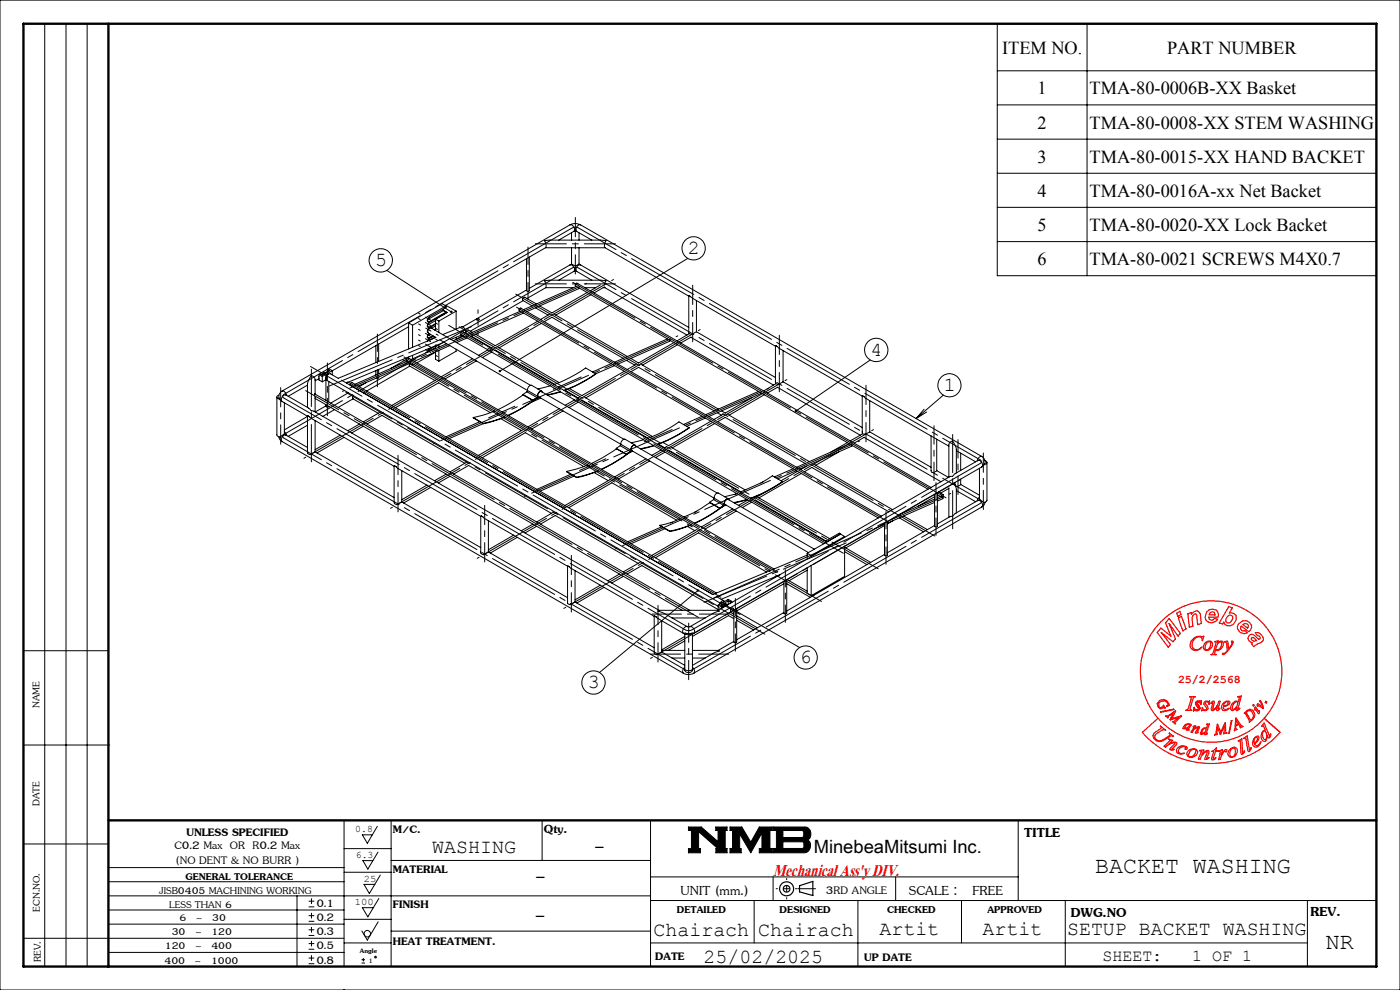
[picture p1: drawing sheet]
<svg xmlns="http://www.w3.org/2000/svg" width="297mm" height="210mm" viewBox="0 0 297 210" stroke-linecap="round" stroke-linejoin="round" font-family="sans-serif">
<g fill="none" stroke="#000" stroke-width=".21">
<path d="M0 0h297v210h-297zM9.5 5v200M14 5v200M18.5 5v200M211.6 5h80.4v53.5h-80.4zM211.6 15h80.4M230.6 5v53.5M211.6 22.3h80.4M211.6 29.5h80.4M211.6 36.8h80.4M82.1 57.4l13.6 8.8M112.3 54.5v7.2a.31 .31 0 0 1-.3 .2 .31 .31 0 0 1-.3-.2v-6.8"/>
<path d="M115.7 52.6h12.6M120.9 47.7a2.32 2.32 0 0 1 2.3 0M120.9 47.7a.93 .93 0 0 1 .8 1.4h.6M120.9 56.2a.94 .94 0 0 1 .8 1.4M120.9 47.7l-61.1 35.3M120.9 56.2l-8.6 5M121.2 56l-.3 .2M121.2 56a1.14 1.14 0 0 0 1.6 0M121.2 49.4v1.5M121.2 52.6v3.5M121.7 57.6h.1M121.7 57.6h.6"/>
<path d="M121.7 49.1l-3.2 1.8M121.7 57.6l-3.2 1.8M122.3 49.1l3.3 1.8M122.3 57.6l3.3 1.8M122.8 56l.4 .2M122.8 49.4v1.5M122.8 52.6v3.5M123.2 47.7a.93 .93 0 0 0-.9 1.4M123.2 56.2a.91 .91 0 0 0-.9 1.4M123.2 47.7l85.1 49.1M123.2 56.2l22.9 13.3M145.9 54.8l-39.9 23.9"/>
<path d="M211.6 44h80.4M211.6 51.3h80.4M67.7 79.4v1.2l.7 .4M67.7 79.4l.7 .5M68.4 79.9v1.1M68.4 79.4v.1M68.4 79.4l-.1 .1M68.9 79.2h.1M68.9 79.2l-.2 .1M69 79.1a.35 .35 0 0 0-.4-.1 .35 .35 0 0 0-.2 .4M69 79.1v.1M69 79.2l-.3 .1"/>
<path d="M69.5 79.4h.1M69.5 78.8l-.5 .3M69.5 78.4l.3-.2 .7 .4M69.5 78.4l.4 .2-1.5 .9-.5-.2-.2 .1M69.5 78.4v.5M69.6 79.4a.64 .64 0 0 0-.5 .8M70.5 78.6l-2.1 1.3M70.5 78.6v.9M79.7 73.3v3.6M79.7 78.6v.9M80.3 80a.29 .29 0 0 1-.1 .3 .29 .29 0 0 1-.4-.1M80.3 73v3.7"/>
<path d="M80.3 78.4v.9M86.2 76.2l-3.3 2M86.5 76.6l-11.2 4.9M86.7 69.3l-16.2 9.4M86.7 68.5l.8 .5M86.7 68.5v5.5M86.7 75.7v.2M86.9 77.1l.6 .4M86.9 77.1v.5l5.4 3.1M86.9 77.7l-9.1 5.3M87.2 77l-11.2 4.9M87.5 69v4.7"/>
<path d="M87.5 75.4v.7M87.5 77.2v.3M87.8 77.3l-.3 .2M90.6 68l.5 .3M90.6 69.2l.5 .2M90.6 71.5l.5 .2M90.7 70.5h.1M91 73.9l.1 .1M91 70.8a.56 .56 0 0 0-.1 .9h.2M91.1 74h-.3M91.2 69.5l.1 .1M91.3 70.9l-.6 .4"/>
<path d="M91.5 73.7l-.4 .3M91.9 71.3l-.8 .4M92 71.3l-1.1 .7-.2 .3M92.3 71.5l-1.2 .7M92.4 68.8l-1.5 .9-.2 .5 .1 .4M92.4 73.7l-1.7 1 .2-.4 1.5-.9v.6M92.4 67.7l.7 .4M92.4 74.7v1.5l.7 .4M92.4 67.7v2.4M92.4 71.5v.1M92.4 74.7l-4 2.3M92.4 68.6l-1.3 .8"/>
<path d="M92.4 69.8l-.3 .1M92.4 69.9l-.1 .1M92.4 68l-1.7 1M92.4 69.1l-.9 .5M93.1 68.1v2.4M93.1 73.1v.6M93.1 74.4v2.2M93.3 72.1l18.6 10.7M94.1 65.8l.8 .5-2.5 1.4M94.1 65.9l-3.4 1.9M94.1 65.6v.3M94.1 66.7v.1"/>
<path d="M94.1 65.9l.5 .3M94.2 72.6l-20.7 8.6M94.6 64.8l2.2 1.2M94.6 64.9v.4l-3.5 2a.6 .6 0 0 0-.2 1h.2M94.6 66.2v.2l-3.5 2a.57 .57 0 0 0-.4 .5 .57 .57 0 0 0 .2 .6l.2-.1M94.6 64.9l-.8-.5-7.1 4.1M94.6 64.9l-7.1 4.1M94.6 66.2l-3.5 2.1M94.8 72.9l-7.6 3.4M95.4 73.3l-7.5 3.4M96.8 66l-3.7 2.1M96.8 74.1v.4l-3.7 2.1"/>
<path d="M96.8 66v3.8M96.8 71.5v.5M97.8 70.9l77 44.4M98 70.3l77.2 44.6M98.2 71.1l-1.4 .9M98.3 70.5v-.1a.35 .35 0 0 0-.5 .1 .35 .35 0 0 0 .1 .5l-2.2 1M98.4 71.3l-2.2 1M98.6 70.7a.92 .92 0 0 0-.7-1.4l-4 1.7M99 70.7l-.2 .1M99.1 71.7l-2.2 1M100 71.3l4.3 2.5M100.2 70.5l-.9-.5a.48 .48 0 0 0-.4 .7l.4 .2"/>
<path d="M100.3 76.1l-6.7 3.8M101.1 76.5l-6.7 3.9M101.1 67.7h.1a.25 .25 0 0 1 .3-.1 .25 .25 0 0 1 .1 .3h-.2zM103.5 74.2l-2 1.2M104.3 74.7l-2 1.1M104.7 73.5l-.6 .4M105 74.3h.1l12.6 7.2M105.5 73.5l13.1 7.7M110.3 66l-11.2 5M111 63.8l-11.2 6.5M111.1 66.4l-11.3 5M111.7 61.5l-13.6 7.8"/>
<path d="M113.6 65.3l2.7 1.5M113.8 64.5l-2.5-1.5a.46 .46 0 0 0-.4 .7l2 1.2M114.1 68.1l-9 5.2-4.2-2.4M114.8 68.6l-8.9 5.2M115.5 68.2l1.6-.9 15.1 8.7M115.7 61h5.9M116.7 66.6l-2 1.2M117.5 66.6l15.6 9M122.3 60.7l-11.2 5M122.9 61.1l-11.1 5M123.3 80l-4.9 2.1M124.1 61h2.3"/>
<path d="M124.6 62l-7.5 4.4-2.6-1.5M125.4 62.5l-7.5 4.3M126.4 79.3l-3.4 2-3.3 1.5M126.4 79.3l-3.4 2.1-3.3 1.5M126.4 79.3l-2.2-1.2-3.3 2-3.4 1.5M127.4 60.4l-2.2 1.3M128 61h.3M128.2 60.9l-2.2 1.3M128.2 60.5l.4-.9-1-.2-11.7 .1-.4 .1 .4 .9-.1 .5-4 2.3M128.2 60.9l17.5 10.2M129.6 77.1l-3.9 1.8M130.4 77.6l-4 1.7"/>
<path d="M132.4 78.8l-9 5.1-2.6-1.5M132.9 76.4l1.8 1.1M133.2 79.2l-9 5.2M133.9 78.8l1.6-.9 16 9.3M135.1 77.2l-2 1.2M135.9 77.2l16.5 9.6M141.6 71.9l-11.2 4.9M142.2 72.2l-.1 .2-11 4.8M143 72.7l-7.5 4.3-1.7-1M143.8 73.1l-7.5 4.4M146.1 62.8l-17.8-10.3-.1-.5 .4-.9-1.1-.2h-10.9l-1.1 .2 .4 .9-.1 .5-21.4 12.3M146.1 62.8v7.6a.63 .63 0 0 0 .5 .6 .63 .63 0 0 0 .7-.4l.4-.2"/>
<path d="M146.2 70.8l-2.6 1.5M146.2 62.8h-.1M146.2 62.8l.3 .1M146.5 62.9l18 10.5M146.5 71.5l17.6 10.2M146.6 71.5l-2.2 1.3M147.7 70.4l16.8 9.7M147.7 63.7v6.7M164.5 73.4v7.6a.64 .64 0 0 0 .5 .6 .64 .64 0 0 0 .7-.4l.4-.2M164.6 73.4h-.1M164.6 73.4l.3 .1M164.9 73.5l.4 .4 17.6 10.1"/>
<path d="M166.1 74.4v6.6M184.6 76.4l-15.8 10.8M58.7 84.2v8a.67 .67 0 0 0 .6 .5 .67 .67 0 0 0 .7-.4l.3-.3v-6.5M59.2 92.6l.1 .6 .5 .5M59.2 83.8a.46 .46 0 0 0-.5 .6 .46 .46 0 0 0 .6 .3M59.3 84.7l.5 .5M59.8 83a1.22 1.22 0 0 0-.5 1.7M59.8 83a.95 .95 0 0 1 1 .9M59.8 85.2l5.4 3.1M59.8 93.7l85.2 49.1M60.3 91.6l.3 .3 .2 .5M60.6 83.8h.1"/>
<path d="M60.6 92.3h.1M60.6 83.8l5 2.9a1.08 1.08 0 0 0 1 .5l73.2 42.3M60.6 83.8a.92 .92 0 0 0-.8 1.4M60.6 92.3a.92 .92 0 0 0-.8 1.4M60.6 92.3l4.6 2.6M65.2 88.3l.1 7.9a1.1 1.1 0 0 0 1.5-.4h.1M65.2 81.7l-4.1 2.4M65.2 88.3l-4.9 2.9M65.2 90.2l-4.1 2.4M65.3 88.2l-.1 .1M65.3 88.2l.3 .2M65.6 88.4l18 10.5"/>
<path d="M66.9 87.4l-.1-3.9 79.5 46M66.9 83.6l-.1-3.1a1.05 1.05 0 0 0-.8-.9l-.5 .9-.3 .9v5M66.9 84.5l77.8 45M66.9 95.8l16.7 9.7M66.9 89.2v6.6M66.9 89.2v.1M67.7 80.3l-.8 .5M69.1 80.1h.1M69.1 85.8l.2 .5a.27 .27 0 0 0 .3 .1 .27 .27 0 0 0 .1-.2M69.1 86.1l-2.2 1.3M69.1 80.6v4.3M69.2 80.5l-.8 .5"/>
<path d="M69.7 80.9v4.4M71 86.9l-2.5 1.4M72.2 92.3l-5.3 3.1M72.4 80.6l78.8 45.5 20-8.4M73 92.8l-5.8 3.3M73.9 83.3l-3.7 2.2M74.3 81.7a.4 .4 0 0 1 .4-.5l77.3 44.6M74.5 81.8h.1M74.9 84.6l-3.1 1.8M75 84l-.2 .3 .1 .3 5.3 3.1M75.2 82.2h.1M75.5 82.4h.1"/>
<path d="M76.3 89.9l-2.5 1.5M77.1 90.4l-2.5 1.5M77.1 83.3h.1M77.7 81.1l-1.5 .9M77.9 89.9l3.1-1.8 17.6 10.2M80.6 87.4l-3.5 2.1M82.4 86.4h.1M83.2 86.8h.1M83.6 98.9v7.6a.64 .64 0 0 0 .5 .5 .64 .64 0 0 0 .7-.3l.4-.2M83.7 98.8l-.1 .1M83.7 98.8l.3 .2M83.9 86.5l9.2-5.3 11 6.4"/>
<path d="M84 99l.4 .4 17.6 10.1M85.2 99.8v6.7M92.6 80.5l-9.5 5.5M93.8 93h.1M94.5 93.4h.1M99 98l-3.5 2.1M100.4 88.6l2.1 1.2M100.4 88.6l2.1 1.3M100.8 97h.1M101.6 97.5h.1M101.8 89.5l-7.2 3.2M102.3 97.1l9.1-5.3 12.5 7.2"/>
<path d="M102.5 89.9l-7.3 3.2M102.5 89.8v.1M104.9 87.2l-2.3 .8-2.2 .6M105.8 87.7l-2.2 .9M106.3 88.8l4.3 2.5M107 88.4l-2.3 .9-2.2 .5M107.1 88.5l-2.5 .9-2.1 .5M109.2 86.2l-2.7 1.2M110.9 83.8l-2.9 1.8-2.4 1.3M110.9 83.7l2.2 1.2M110.9 83.7v.1M110.9 83.8l2.2 1.2"/>
<path d="M111 91.1l-9.5 5.5M111.8 83.1l-.9 .6M111.8 83.1l2.1 1.2M111.9 82.8a.93 .93 0 0 1 .9-1.1l2.1 1.3M111.9 82.8l-.1 .3M111.9 82.8l2.2 1.3M112.5 81.7l-21-12.1a.71 .71 0 0 0-.6 1.1l1.6 .9-20.7 8.6-1.7-.9a.9 .9 0 0 0-.8 1.4l83.1 47.9M113.1 84.9v.1M113.5 84.7l-3.3 2.2-2.5 1.2M113.5 84.8l-3.3 2.2-2.4 1.2M113.5 84.7v.1M113.9 84.3l-.8 .6"/>
<path d="M113.9 84.3v.1M113.9 84.4l-.8 .6M114.1 84.1l-.2 .2M114.1 84l-.2 .4M114.1 84v.1M114.1 84.2l.1 .1M114.1 84.1l17.6 10.2M114.2 84.3l-.7 .4M114.2 84.4l-.7 .4M114.2 84.3v.1M114.3 84.2l-.1 .1M114.4 84.3l-.2 .1"/>
<path d="M114.7 84.4l-2 1M114.8 83l17.5 10.2M114.9 83.1a.74 .74 0 0 0-.8 .9M115 83.2v-.1a.74 .74 0 0 0-.8 .1 .74 .74 0 0 0-.1 .9M116.7 81.8l-2.6 .7M117.7 82.4l-.3 .2M118.6 86.7l-6.6 3.8M118.9 83.1l-2.9 .6M118.9 83.1l-2.7 .7M119.5 87.2l-6.7 3.8M119.9 82.8l2.8 1.6M121.9 84.8l-2 1.2"/>
<path d="M122.7 85.3l-2 1.2M123 84.2l-.5 .3M123.3 84.9h.1l14.1 8M123.9 84.2l14.5 8.4M124.7 98.6l-2.4 .9-2.1 .5M125.1 98.8l-2.2 1M126.8 99.9l-2.3 .8-2.2 .5M126.9 99.9l-2.4 .9-2.2 .5M128.5 97.3l-2.7 1.2M130.7 95.1l2.2 1.2M130.7 95.1l.1 .1M130.8 95.2l-3 1.9-2.4 1.2"/>
<path d="M130.8 95.2l2.1 1.2M131.6 94.5l-.9 .6M131.6 94.5l2.1 1.3M131.7 94.3a.93 .93 0 0 1 .9-1.1l2.1 1.2M131.7 94.3l-.1 .2M131.7 94.3l2.1 1.2M132.9 96.3v.1M133.3 96.1l-3.3 2.2-2.4 1.2M133.3 96.2l-3.3 2.2-2.4 1.2M133.3 96.1v.1M133.7 95.8l-.8 .5M133.7 95.8h.1"/>
<path d="M133.7 95.8l-.8 .6M133.8 95.5l-.1 .3M133.9 95.6l.1 .1M133.9 95.4l-.2 .4M133.9 95.5l17.6 10.2M133.9 95.4l-.1 .1M134 95.8l-.7 .4M134 95.7l-.7 .4M134 95.7v.1M134.1 95.7h-.1M134.2 95.7l-.2 .1M134.6 94.5l17.6 10.1"/>
<path d="M134.7 94.5a.71 .71 0 0 0-.8 .9M134.9 94.6l-.1-.1a.74 .74 0 0 0-.8 .2 .74 .74 0 0 0-.2 .8M136.5 93.3l-2.6 .6M137 93.6l-.3 .1M137 97.3l-6.6 3.9M137.8 97.8l-6.6 3.8M138.6 94.5l-2.8 .7M138.7 94.6l-2.7 .6M139.7 94.2l1.3 .8M140.3 95.5l-2 1.1M141.1 95.9l-2 1.1M141.4 94.8l-.5 .3"/>
<path d="M141.7 95.6l.2-.1 15.3 8.8M142.2 94.8l15.9 9.1M142.6 91.1l-4.9 2.2M146.2 90.7l-3.4 2-3.3 1.5M146.2 90.7l-2.2 1.5-2.3 1.2-2.2 .9M146.2 90.7l-2.2-1.2-3.3 2-3.4 1.5M148.9 88.3l-3.9 1.8M149.6 88.7l-3.9 1.7M150.8 89.4l-8.9 5.1-1.2-.6M151.6 89.8l-9 5.2M152.2 87.6l.9 .5M152.3 89.5l1.5-1 17 9.8"/>
<path d="M153.5 87.8l-2.1 1.2M154.3 87.8l17.4 10.1M159.6 84.3l-5.8 3.3-.7-.4M160.9 83l-11.2 5M161.5 83.4l-11.1 5M162.1 83.7l-7.4 4.4M164.6 81.4l-2.6 1.5M164.9 82.2l17.6 10.1M165 82.1l-2.2 1.3M166.1 81l16.8 9.7M168.2 99.4l-3.9 1.8M168.9 99.8l-3.9 1.8"/>
<path d="M169.2 100l-3.5 2M171.1 98.9l-1.3 .7M172.6 98.5l16.8 9.6M177.9 95.9l-4.9 2.8M179.7 93.9l-3.4 2M180.2 94.1l-11.2 5M180.8 94.5l-11.1 5M182.9 84v7.9l.2 .1a.71 .71 0 0 0 1-.1l.4-.3M183 92l-2.6 1.5M183 84h-.1M183 84l.3 .1M183.3 84.1l.4 .4 17.6 10.1"/>
<path d="M183.3 92.8l16.3 9.4M183.4 92.7l-2.2 1.3M184.5 91.6l13 7.5M184.5 85v6.6M196 86.8l-1.7 2M196.6 87.4l-2.3 1.4M197.5 92.5l.1 7.5a.73 .73 0 0 0 1.1-.1v-.1M198.7 99.8l2.5 1.5M198.7 93.2v6.6M200.1 83.8l-5.8 5M202.9 95.6l4.1 2.4M203.8 96.1v3.7"/>
<path d="M207.5 97.7h.1M207.5 97.7l-4.9 2.8-.5 .6h-.6l-49.1 28.4v-1.1M207.5 97.7a.9 .9 0 0 1 .8 1.4M208.3 96.8a1.21 1.21 0 0 1 .5 1.8M208.3 96.8a.95 .95 0 0 0-1 .9M208.3 99.1l-61.1 35.2M208.8 98.6l-.5 .5M209 97.7a.44 .44 0 0 1 .4 .5 .44 .44 0 0 1-.6 .4M209.4 98.1v8a.67 .67 0 0 1-.6 .5 .67 .67 0 0 1-.7-.4l-.3-.3v-6.6M85.2 106.5l16.8 9.7M90.6 102.9l-5.4 3.1M91.4 103.4l-5.8 3.3"/>
<path d="M94.7 100.6l-2.5 1.4M95.5 101l-2.5 1.4M96.2 100.6l3.2-1.9 17.6 10.2M102 109.5l.1 7.9a1.1 1.1 0 0 0 1.5-.3M102.1 109.5h-.1M102.1 109.5l.3 .1M102.4 109.6l.4 .4 17.6 10.1M103.6 117.1l16.8 9.7M103.6 110.4v6.7M109 113.5l-5.4 3.1M109.7 114l-5.7 3.3M113 111.2l-2.4 1.4"/>
<path d="M113.1 104.1h.1M113.8 104.5h.1M113.8 111.6l-2.4 1.5M114.7 111.2l3.1-1.8 17.6 10.1M117.4 108.6l-3.6 2.1M119.2 107.6h.1M120 108.1h.1M120.2 100l2.1 1.2M120.2 100l2.1 1.3M120.7 107.7l9.1-5.3 13.7 7.9M121.1 100.6l-7.2 3.2M121.8 101l-7.3 3.2"/>
<path d="M122.3 101.2v.1M126 100.3l3 1.6M129.4 101.7l-9.6 5.5M132.4 115.2v.1M133.1 115.7h.1M135.8 119.3l-3.6 2M137.6 118.2h.1M138.4 118.7h.1M139 118.3l9.2-5.3 14.4 8.3M140 111.4l2.1 1.3M140.4 111.8l-7.2 3.1M141.1 112.1l-7.3 3.2"/>
<path d="M142.1 112.7h.1M142.6 110.8l-2.6 .6M144.4 110l-2.2 .9M145.9 111.7l1.5 .9M146.6 111.3l-2.3 .8-2.2 .6M146.7 111.3l-2.4 .9-2.2 .5M147.8 108.5l-2.7 1.2M147.8 112.3l-9.6 5.6M150.6 106.6l-3.3 2.1M150.6 106.5l2.1 1.3M150.6 106.5v.1M150.6 106.6l2.1 1.2"/>
<path d="M151.4 106l-.8 .5M151.4 106l2.1 1.2M151.5 105.7a.93 .93 0 0 1 .9-1.1l2.1 1.2M151.5 105.7l-.1 .3M151.5 105.7l2.1 1.2M152.7 107.8h.1M153.1 107.6l-2.2 1.5-3.5 1.9M153.1 107.6h.1M153.5 107.2l-.8 .6M153.5 107.2v.1M153.5 107.3l-.8 .5M153.6 106.9l-.1 .3"/>
<path d="M153.7 107.1h.1M153.7 106.8l-.2 .5M153.7 107l17.8 10.2M153.7 106.8l-.1 .1M153.8 107.2l-.7 .4M153.8 107.1l-.7 .5M153.8 107.1v.1M154 107.1h-.2M154 107.1l-.2 .1M154.4 105.9l18.4 10.6M154.5 106a.71 .71 0 0 0-.8 .8M154.7 106l-.1-.1a.75 .75 0 0 0-.8 .2 .75 .75 0 0 0-.2 .8"/>
<path d="M155.4 107.9l-6.6 3.9M156 104.9l.3-.2-2.6 .7M156.2 108.4l-6.7 3.8M158.4 105.9l-2.8 .7M158.5 106l-2.7 .7M158.6 106.1l-1.9 1.1M159.5 106.5l-2 1.2M160.1 106.1h.1l15 8.7M160.6 105.4l15.4 8.9M161.9 102.2l-4.8 2.2M166 102.2l-3.3 2-3.5 1.4M166 102.2l-2.2 1.4-4.5 2.1"/>
<path d="M166 102.2l-2.1-1.3-2.5 1.5M170 100.4l-9 5.2M170.6 100.1l1.6-.9 16.4 9.4M171.2 117.4l.9 .5M171.2 117.4v1.2M172.1 117.9v.2M172.1 119.9v6.5M175.2 114.7v.4M175.2 114.7l.3 .2M175.5 114.9h.1M178.3 113.3l.9 .5M178.3 113.3l-7.1 4.1"/>
<path d="M178.3 113.2l-.3-.1-2.8 1.6M178.3 113.2l-2.8 1.7M178.3 113.2v.1M179.2 117l4.7 2.8M179.2 116.1l5.5 3.2M179.2 115.8v6.5l-7.1 4.1M179.2 113.8l-7.1 4.1M179.2 113.8v.2M187 109.5l-76.5-44.1a.34 .34 0 0 0-.3 .1 .34 .34 0 0 0 0 .4l76.1 44M187.6 111.2l-2 .9M187.6 117.6l-20.7 12M187.6 111.5l-8.2 4.7"/>
<path d="M188.2 110.6l-.1 7.3-.5-.1v-6.8M189.4 110.4l-1.2 .8M190.8 109.8l5.1 3M191.7 109.5l5 2.9M197.5 103.4l-75.1-43.3a.38 .38 0 0 0-.3 .5l74.8 43.2M198.3 106.6l-10.1 4.4M198.3 105.9l-7.5 3.2M198.3 111.5l-10.1 5.8M198.3 105.4l-3.7 2M198.9 104.5v7.1l-.3 .2-.3-.2v-6.8M198.9 104.9l.8 .5M198.9 105h.1"/>
<path d="M199.1 104.3l1 .6M199.5 105.3l-.6 .3M199.8 104.9h.2a.3 .3 0 0 1 .1 .4 .3 .3 0 0 1-.4 .1zM200 105.4v.4l-1.1 .5M201.3 103.5v6.2M201.3 103.6l-1.7 1M202.4 102.5l.5 1.2v5.1M202.9 100.3v-5.1l-.4-1a.57 .57 0 0 0-.5-.6 .57 .57 0 0 0-.6 .5l-.1 7.1M202.9 104.1l4.1 2.3M203.8 101.6l-.1 1.3a.62 .62 0 0 1-.6 .3 .62 .62 0 0 1-.5-.4v-.5M203.8 102.8l4 2.2M207.5 106.1h.1"/>
<path d="M207.5 106.1l-5 2.9a1.08 1.08 0 0 1-1 .6l-2.6 1.6M207.5 106.1a.95 .95 0 0 1 .8 1.5M207.8 105.4l-.5 .8M208.3 107.6l-61.1 35.2M209 106.5l-.3 .7-.4 .4M5 138h18M120.4 120.1v7.8l.1 .2a1.52 1.52 0 0 0 1.5-.4M120.5 120.1h-.1M120.5 120.1l.3 .1M120.8 120.2l.2 .3 17.8 10.2M122 127.7l16.8 9.7M122 121.1v6.6"/>
<path d="M127.4 124.1l-5.4 3.1M128.1 124.6l-5.7 3.3M131.4 121.8l-2.5 1.4M132.2 122.3l-2.4 1.4M133 121.8l3.2-1.8 16.2 9.3M138.8 130.7v7.7l.1 .3a1.18 1.18 0 0 0 1.4-.3M138.9 130.7h-.1M138.9 130.7l.3 .1M139.2 130.8l5.8 3.5M140.3 138.4l5 2.7M140.4 131.6l-.1 6.8M140.4 138h4.9"/>
<path d="M142.6 131.1h7M142.6 139.6h2.7M145 134.3l.3 .2M145.3 135l-4.9 2.9M145.3 136l-3.6 2M145.3 134.3v7.8a.85 .85 0 0 0 .8 .6 .85 .85 0 0 0 .8-.6M145.3 134.3h1.6M145.3 134.3a1.01 1.01 0 0 0 1.6 0M145.8 132.9h.6M145.8 132.9l-4.9-2.8-1.3-.5 .2-.1 12.7 .1-1.2 .5-4.9 2.8M145.8 132.9a.95 .95 0 0 0-.8 1.4M146.4 132.9a.92 .92 0 0 1 .8 1.4"/>
<path d="M146.9 134.3v.2l.3-.2M146.9 138h5.5l.2 .1-1.3 .5-4.4 2.5M146.9 134.4v7.7M146.9 139.6h2.7M148.1 125.3l-20.9 17.4M151.9 126.5l1.7 1M152.4 128.4l.7 .4M153.1 128.8v.3M153.4 127.8l-.4 .2M153.4 128.6l-.3 .2M153.4 128.6v.3M153.5 128.8l-.1 .1"/>
<path d="M153.7 127.6a.68 .68 0 0 0-.8 0 .68 .68 0 0 0-.3 .6M153.7 128.7a.33 .33 0 0 1 .2-.4 .33 .33 0 0 1 .4 .1l-.3-.1-.3 .4M153.8 128h.1M153.8 128l.4 .3M153.8 128.3l15.9 9.1M153.8 128.6h.1M153.9 128.5l.1 .1M154.1 128.2l-.1-.2-.3 .1-.3 .5M154.1 128.5l-.3 .1M154.2 128.4l-.3 .1-.1 .1M154.5 127.5l.4 .2M154.5 127.5l-1.6 .9 .5 .2"/>
<path d="M154.5 127.5v.8M154.9 127.7v.3M155 129.9l.7 .4M155.1 129a.31 .31 0 0 1 .5 .1 .31 .31 0 0 1-.2 .4l-.3 .2a.44 .44 0 0 1 0-.7zM155.2 127.6l-.7-.5-2.1 1.3M155.2 127.6l-.3 .1M155.2 127.6v.2M155.7 136.1l-3.3 1.9M155.7 131.2l-1.1-.6-7.7 4.4M155.7 129.9l-.3 .2M156.3 129.1l-.1 7.2-.5-.1v-6.8M156.3 131.6l3.6 2"/>
<path d="M156.3 130.6l4.4 2.6M164 120.8l.2-.1-77.6-44.8a.34 .34 0 0 0-.3 .2 .34 .34 0 0 0 0 .3l77.2 44.6M164.4 122.4h.1M165.3 122h.1M165.5 121.9l-12.5 5.2M166.3 129.9l-10 5.8M166.3 123.8l-10 5.8M166.9 122.9v7.2l-.2 .1-.4-.1v-6.8M166.9 123.8l5 2.9M167 122.9l4.2 2.5M171.2 121l-3.8 2.2M171.2 120.4v5.5l.9 .5"/>
<path d="M172.5 126.1l.2 .2M5 158h18.3M145 142.8a2.32 2.32 0 0 0 2.2 0M145.3 141.5a.94 .94 0 0 0-.3 1.3M146.9 141.5a.97 .97 0 0 1 .3 1.3M5 179h18M73 174v31M80 175.3l-2.1 3.6-1-1.8h2.1M83 174v31M115 174v8.5M138 174v31M146 175.4h2.8l3.5 3.1v-2.3h-.5v-.8h2.4v.8h-.4v3.8h.4v.9h-2.3v-.9h.4l-4.1-3.6v3.6h.4v.9h-2.6v-.9h.7v-3.8h-.7z"/>
<path d="M154.9 175.4h2.5l1.9 3.2 1.8-3.2h2.7v.8h-.5v3.8h.5v.9h-2.7v-.9h.5v-3.3l-2.3 4.2-2.4-4v3.1h.3v.9h-2.3v-.9h.5v-3.8h-.5zM164.1 175.4h6.6a1.47 1.47 0 0 1 1.3 1.2 1.47 1.47 0 0 1-.7 1.6 1.48 1.48 0 0 1 .6 1.6 1.48 1.48 0 0 1-1.4 1.1h-6.4v-.9h.6v-3.8h-.6zM166.1 176.2h4.1l.3 .3v.8l-.3 .4h-4.1zM166.1 178.6h4.2l.2 .2 .1 .8-.3 .4h-4.2zM216 174v17M5 199h68M22.9 184h50.1M23 190h115M23 196h50M23 193h50M23 187h50M63 190v15"/>
<path d="M65.5 192.4h1.2M65.5 191.2h1.2M65.5 195.4h1.2M65.5 194.2h1.2M65.5 198.4h1.2M65.5 197.2h1.2M66.1 190.6v1.2M66.1 193.6v1.2M66.1 196.6v1.2M66.1 199.6v1.2M73 195h10M73 185h10"/>
<path d="M73 180h10M80.2 180.8l-2.2 3.6-1-1.8h2.1M80.2 195.5l-2.3 3.9-1.1-1.9M80.4 190.6l-2.4 3.9-1.1-2h2.3M80.7 185.6l-2.3 3.9-1.2-1.9h2.3M83 197.5h55M83 182.5h55M138 186h78M138 191h154M160 191v9M164 186v5M182 191v14"/>
<path d="M190 186v5M204 191v9M226 191v14M277.4 191v14M23 202h50M65.5 201.4h1.2M65.5 200.2h1.2M65.5 204.4h1.2M65.5 203.2h1.2M66.1 202.6v1.2M73 200h10M76.7 204.3h.7"/>
<path d="M76.7 203.6h.7M77.1 203.2v.7M138 200h139.4"/>
<circle cx="80.8" cy="55.2" r="2.48"/>
<circle cx="147.2" cy="52.7" r="2.46"/>
<circle cx="185.9" cy="74.2" r="2.49"/>
<circle cx="201.4" cy="81.7" r="2.45"/>
<circle cx="170.9" cy="139.5" r="2.47"/>
<circle cx="125.9" cy="144.8" r="2.47"/>
<circle cx="77.9" cy="198.1" r=".68"/>
<circle cx="79.7" cy="203" r=".17"/>
</g>
<g fill="none" stroke="#000" stroke-width=".25">
<path d="M169.6 187.9l2.8-.9v3l-2.8-.8z"/>
<circle cx="166.9" cy="188.5" r="1.49"/>
<circle cx="166.9" cy="188.5" r=".7"/>
</g>
<g fill="none" stroke="#f00" stroke-width=".25">
<path d="M248 131.2l2.4 3.2-.5 .5-1.9-2.7 1.4 3.3-.6 .6-2.5-1.9 2 2.5-.5 .6-2.3-3.1 .8-1 2.1 1.7-1.1-2.8zM249.6 130.1l.7-.4 .2 .6-.6 .5zM250 131.1l.6-.4 1 2.7-.7 .4zM252 130.2l.7-.2 .1 .3 .2-.3 .6-.4h.5a2.85 2.85 0 0 1 .7 2.6l-.7 .3-.2-2.1-.2-.2h-.3l-.5 .7 .1 1.9-.7 .3zM253.4 135.2l1-.2h1l-.3 .9a.77 .77 0 0 0-.5-.9 .77 .77 0 0 0-.9 .3 1.54 1.54 0 0 0-.3 2.5 1.41 1.41 0 0 0 1.6-.5 1.44 1.44 0 0 1-2.4 .1l-.2-.5 .3-.9zM255.6 136.4a.86 .86 0 0 1 .9-.5 .86 .86 0 0 1 .7 .8 1.33 1.33 0 0 1-1.3 1.3l-.4-.1a1.14 1.14 0 0 1 .1-1.5zM256 129.8a1.44 1.44 0 0 1 2.4 .1v1h-2l.1 .5 .5 .2 .6-.4 .7 .1-.4 .6-.9 .2-.9-.2-.3-.5-.1-.6zM256.2 136.2l.3-.1 .3 .1a1.52 1.52 0 0 1-.8 1.7l-.3-.2a1.56 1.56 0 0 1 .5-1.5zM256.7 130l.5-.3 .4 .2 .1 .5h-1.2zM257.7 136.1l.7-.1-.1 .4 .8-.4a.49 .49 0 0 1 .4 .5 1.31 1.31 0 0 1-1.7 1.4l-.2 .8 .4 .2h-1.1l.4-.3 .7-2.2v-.2zM258.4 136.5l.5-.4a.59 .59 0 0 1 .2 .8l-.3 .7-.5 .3-.2-.1-.2-.1zM259.8 136.1l.6-.1 .2 1.6 .7-.9a.3 .3 0 0 0 .1-.3 .3 .3 0 0 0-.2-.2l.2-.2 .2 .1a4.5 4.5 0 0 1-2.1 2.8l-.2-.2 .1-.1h.4l.5-.6-.1-1.7z"/>
<path d="M260.4 130.8l.3-.3h.5l.3 .2v.6l-.4 .6-.3 .2h-.4l-.3-.2-.1-.5zM260.7 128.7l.7 .2-.6 1.2h.8l.6 .4 .1 1-.6 .9a1.22 1.22 0 0 1-2.1-.5l-.2 .5-.7-.3zM262.7 132.3l1-.6a1.43 1.43 0 0 1 1.8 1.5l-.6 .8-1.6-1.2-.2 .5 .3 .4 .7 .1 .5 .5-.7 .1-.8-.2-.6-.8v-.6zM263.7 132.5l.4-.3 .5 .2 .3 .3-.2 .5zM265 134.7a.96 .96 0 0 1 1.5 .4l.6 .6 .2-.2v-.5l-.6-.2-.4-.6h.7l.7 .6 .3 .7a1.68 1.68 0 0 1-1.4 1.2l-.6 .5-.5-.6 .2-.3-.8-.4-.2-.5zM265.5 135.3a1.03 1.03 0 0 1 1.1 .5l-.6 .2-.5-.3zM245.7 152.4a15 15 0 0 1 .8-20.8 15 15 0 0 1 20.8 0 15 15 0 0 1 .9 20.8M245.7 152.4a15 15 0 0 0 22.5 0M245.7 152.4l-3.4 3a19.5 19.5 0 0 0 29.3 0l-3.4-3M246 148.5l.9-.1a1.82 1.82 0 0 1 1.2 1.2l-.6 .2 .3-.4-.1-.4-.6-.3-.9 .1-.4 .4 .1 .8 .2 .1 .7-.2v-.3l.4 .6-.3-.1-.7 .3-.6-.5-.1-.7zM246.1 154l1.2 .9-.5-.1-1.2 .7a.82 .82 0 0 0-.6 .8 .82 .82 0 0 0 .6 .8 2.73 2.73 0 0 0 2.4-1l.2-.3-.1-.3 .8 .7-.5-.1-1.2 .8a1.51 1.51 0 0 1-1.6 .3 1.51 1.51 0 0 1-1-1.2l.3-.6 1.4-.9zM246.2 151l2.8-.6v.1l-2.7 .6z"/>
<path d="M247.3 151.9h.4l1.6-1.1-.7 1.6 2.1-.5-1.4 1.3 .1 .3-.1 .1-.5-.5 .3-.1 .9-.8-1.7 .5 .6-1.4-1.1 .7v.3zM248 156.8l.8 .2-.8 .8 .3-.2a1.08 1.08 0 0 1 1.4 0l-.1 .4-1 1h.5l-.8 .1-.1-.3 1.1-1.2a2.19 2.19 0 0 0-2 .9l-.4-.2 1.3-1.2zM250 158.5a1.35 1.35 0 0 1 1.8 .1l-.2 .4a.23 .23 0 0 1-.2-.3 .23 .23 0 0 1 .2-.2 1.12 1.12 0 0 0-1.6 1l.3 .3h.9l-.5 .2-.7-.1-.3-.3-.1-.5zM251.5 153.7l.9-.1 .3 .2-.7 1h.3l-.6 .1 .2-.5-.9 .1v-.3zM251.7 153.8l.7-.1a.84 .84 0 0 1-1.2 .7zM252.1 159.2a1.06 1.06 0 0 1 1.1-.4 1.06 1.06 0 0 1 .9 .9 1.4 1.4 0 0 1-2.2 .7l-.2-.6zM252.4 147.8h1.2l-.4 .2-.7 2.1-.1 .4 .4 .2h-1.2l.5-.4 .6-1.9v-.5zM252.6 159.3l.8-.4 .3 .2a1.34 1.34 0 0 1-1.3 1.4l-.3-.2v-.3zM253.1 154.1l.6-.1-.3 .5 .4-.2 .6-.2 .1 .1-.5 1.1 .2 .1-.6 .1v-.1l.6-1.1a1.46 1.46 0 0 0-1.3 1h-.2l.6-1.1zM253.3 150.1h.1M254 155.3v.1M254.5 159.2l.9-.1-.4 1a1.52 1.52 0 0 1 1.4-.9v.6l-.4 1.1 .5-.2-.7 .4-.2-.1 .5-1.6a2.04 2.04 0 0 0-1.5 1.6h-.4l.7-1.6z"/>
<path d="M254.7 149.4h.1M254.7 149.4l-.1-.4-.4-.2-.3 .3 .7 1.1a.84 .84 0 0 1-1.3 .5l-.1 .1 .1-.7M254.7 149.4l.2-.7-.3 .1a.58 .58 0 0 0-.7 0 .58 .58 0 0 0-.2 .7l.5 .7v.3l-.2 .1-.5-.1-.1-.4M255.3 154.6h.5a.85 .85 0 0 1-.8 1zM255.6 148.8l1-.1-.1 .7-.1-.4-.4-.2-.3 .3 .6 1.1a.84 .84 0 0 1-1.2 .5l-.1 .1 .1-.7 .1 .4 .4 .1 .4-.1v-.3l-.6-.8zM256 153.6h.6l-.7 2h.3l-.6 .3 .1-.5-1 .4v-.3l.3-.7 .3-.4h.7l.2-.6zM256.6 148.7h.1M257 149l.5-.3 .1 .2-.3 1.6a2.2 2.2 0 0 0 1.3-1.7h.3l-.5 1.7 .4-.3-.6 .6-.1-.3 .2-.8a1.4 1.4 0 0 1-1.2 1 1.61 1.61 0 0 1 .2-1.5l-.1-.2-.3 .2zM257.1 159.3l.5-.2 .4-.4-.1 .6 .4-.1v.2h-.4l-.5 1.6 .6-.3-.7 .5a.34 .34 0 0 1-.2-.5l.4-1.3zM258.2 153.6l-.2 2-.3 .3 .6-.1-.2-.2 .2-1.3 .6 1.4 .8-1.7v1.4l-.1 .2 .7-.1v-.1h-.3v-2.1l-1 2-.7-1.7M258.5 159.3l.8-.2-.2 1.1a1.42 1.42 0 0 1 1.1-1.2v.5h-.2l-.1-.2-.3 .1-.5 .9-.2 .8h-.4l.4-1.7zM259.5 149.1a.79 .79 0 0 1 .7-.4 .79 .79 0 0 1 .7 .3 1.29 1.29 0 0 1-1.4 .9l.1 .4 .4 .2 .7-.3a1.1 1.1 0 0 1-1.3 .4 1.09 1.09 0 0 1 .1-1.5z"/>
<path d="M259.8 149.1l.6-.3 .2 .2a1.17 1.17 0 0 1-1.1 .8zM261 158.9a.87 .87 0 0 1 1.5 .1 1.39 1.39 0 0 1-1.6 1.6l-.4-.4a1.36 1.36 0 0 1 .5-1.3zM261.2 152.9h.1l-.6 2.7zM261.2 158.9l.3-.2h.4a1.4 1.4 0 0 1-.4 1.8h-.4a1.48 1.48 0 0 1 .1-1.6zM262 149l.3-.2 .2 .1a1.5 1.5 0 0 1-1 1.6 .83 .83 0 0 1 .2-1.1zM262.1 152.4l1.3 1.6 .3 .1-.6 .3-.2-.7h-.2l-.6 .4v.4l.3 .3-.5 .2zM262.3 152.8l.4 .7-.5 .3zM262.6 147.8l.7-.2-.7 2.9 .4-.3-.6 .6-.2-.2 .2-.6-.4 .4-.7 .3a1.31 1.31 0 0 1 1.2-1.9l.2 .1 .2-.7a.23 .23 0 0 0 0-.3 .23 .23 0 0 0-.3-.1zM262.7 157.2l.8-.5 .1 3h.2l.3-.4-.5 .7-.3-.1-.2-2.7zM263.9 156.6l.7-.5 .5 3 .4-.5-.5 .8-.3-.2-.4-2.6zM263.9 151.3l1.3-.9 .7 .3 .3 .9a1.94 1.94 0 0 1-1.2 1.5v-.2l-.8-1.5zM264.4 151.1l.8-.4 .4 .3 .4 .8-.3 .7-.3 .2-.2-.1z"/>
<path d="M265.8 149.5h.2l.1 .2h-.3zM266.1 156.6l.6-.5 .3 .1a1.51 1.51 0 0 1-.9 1.6l.4 .4 .4-.1 .5-.8a1.27 1.27 0 0 1-1 1.2l-.5-.3a1.47 1.47 0 0 1 .2-1.6zM266.2 156.6l.4-.3a.92 .92 0 0 1-.5 1.4zM266.3 150.4l-.1 .2 .1-.6 .7 1 .2-.2-.1 .6-.2-.1-.6-.9M266.3 150.4h.1M267.2 148.7l.2-.1 .3 .5 .3 1.2-1.1-.7-.1 .2v-.5l1 .6zM268 155.1l.3-.1a1.46 1.46 0 0 1 .2 1.9h-.2a1.35 1.35 0 0 1-.3-1.8zM268.2 153.4l1.1 2.8 .3-.5-.2 .8h-.3l-.3-.6v.6l-.3 .7a.47 .47 0 0 1-.7-.1 1.58 1.58 0 0 1 .3-2.2h.3l-.4-1-.4 .1zM268.5 148.8l.2 .1-.1 .2-.2-.1z"/>
</g>
<path d="M164.7 188.5h4.3M166.9 186.3v4.4" fill="none" stroke="#000" stroke-width=".21" stroke-dasharray="15.2 1.3 1.3 1.3" stroke-dashoffset="15"/>
<path d="M169.2 188.5h3.8" fill="none" stroke="#000" stroke-width=".21" stroke-dasharray="15.2 1.3 1.3 1.3"/>
<path d="M5 5h287v200h-287zM23 5v200M23 174h269M73 210v.1" fill="none" stroke="#000" stroke-width=".5"/>
<path d="M146 175.4v.8h.7v3.8h-.7v.9h2.6v-.9h-.4v-3.6l4.1 3.6h-.4v.9h2.3v-.9h-.4v-3.8h.4v-.8h-2.4v.8h.5v2.3l-3.5-3.1zM154.9 175.4v.8h.5v3.8h-.5v.9h2.3v-.9h-.3v-3.1l2.4 4 2.3-4.2v3.3h-.5v.9h2.7v-.9h-.5v-3.8h.5v-.8h-2.7l-1.8 3.2-1.9-3.2zM166.1 178.6h4.2l.2 .2 .1 .8-.3 .4h-4.2zM164.1 175.4v.8h.6v3.8h-.6v.9h6.9l.6-.5 .3-.8-.1-1-.5-.4a1.47 1.47 0 0 0 .7-1.6 1.47 1.47 0 0 0-1.3-1.2zM166.1 176.2h4.1l.3 .3v.8l-.3 .4h-4.1z" fill-rule="evenodd" fill="#000"/>
<path d="M122.8 56.9l-.7-.2-.8 .2M122.8 48.4l-.7-.2-.8 .2M60.3 92.1l-.3 .4 .3 .5M60.3 83.6l-.3 .4 .3 .5M207.9 98.3l.3-.3-.3-.5M207.9 106.8l.3-.3-.3-.5M145.4 133.6l.6 .2 .8-.2M145.4 142.1l.6 .2 .8-.2" fill="none" stroke="#000" stroke-width=".21" stroke-dasharray="15.2 1.3 1.3 1.3" stroke-linecap="butt"/>
<path d="M93 71.1l-4.2-2.4" fill="none" stroke="#000" stroke-width=".21" stroke-dasharray="15.2 1.3 1.3 1.3" stroke-dashoffset="14.7"/>
<path d="M65.9 77.7l91.1 52.7" fill="none" stroke="#000" stroke-width=".21" stroke-dasharray="15.2 1.3 1.3 1.3" stroke-dashoffset="2.6"/>
<path d="M100 69.3l-30.1 12.6M179.5 115.2l-30.2 12.6" fill="none" stroke="#000" stroke-width=".21" stroke-dasharray="15.2 1.3 1.3 1.3" stroke-dashoffset=".8"/>
<path d="M122.8 56.9l85.1 49.1M122.8 48.4l85.1 49.1M60.3 93l85.1 49.1M60.3 84.5l85.1 49.1" fill="none" stroke="#000" stroke-width=".21" stroke-dasharray="15.2 1.3 1.3 1.3" stroke-dashoffset="6.1"/>
<path d="M121.3 56.9l-61 35.2M121.3 48.4l-61 35.2M207.9 98.3l-61.1 35.3M207.9 106.8l-61.1 35.3" fill="none" stroke="#000" stroke-width=".21" stroke-dasharray="15.2 1.3 1.3 1.3" stroke-dashoffset=".9"/>
<path d="M124.5 60.1l-51.8 22.9M143.8 71.2l-51.9 23M64.5 97.2l65.7-37.9M163.1 82.4l-51.9 22.9M182.4 93.5l-51.9 22.9M82.8 107.8l65.7-37.9M101.2 118.4l65.7-37.9M201.7 104.7l-51.9 22.9M119.6 129.1l65.7-38M138 139.7l65.7-38" fill="none" stroke="#000" stroke-width=".21" stroke-dasharray="15.2 1.3 1.3 1.3" stroke-dashoffset="-1.7"/>
<path d="M138.3 130.3h16.3" fill="none" stroke="#000" stroke-width=".21" stroke-dasharray="15.2 1.3 1.3 1.3" stroke-dashoffset="9"/>
<path d="M122.1 46.1v12M146.9 60.5v12M165.3 71.1v12M59.5 82.2v12M84.4 96.6v12M183.7 81.7v12M208.6 96.1v12M102.8 107.2v12M121.2 117.8v12M139.6 128.4v12M146.1 132.2v12" fill="none" stroke="#000" stroke-width=".21" stroke-dasharray="15.2 1.3 1.3 1.3" stroke-dashoffset="11.1"/>
<path d="M66.1 78.3v19.7" fill="none" stroke="#000" stroke-width=".21" stroke-dasharray="15.2 1.3 1.3 1.3" stroke-dashoffset="7.3"/>
<path d="M198.1 90.3v11.6M203.2 93.3v11.6" fill="none" stroke="#000" stroke-width=".21" stroke-dasharray="15.2 1.3 1.3 1.3" stroke-dashoffset="11.3"/>
<path d="M112 52.4v11.2M69.4 77v11.2M80.1 70.9v11.2M188 108.5v11.2M198.6 102.4v11.2M156 127v11.1M166.6 120.8v11.2" fill="none" stroke="#000" stroke-width=".21" stroke-dasharray="15.2 1.3 1.3 1.3" stroke-dashoffset="11.6"/>
<path d="M154.6 138.8h-16.6" fill="none" stroke="#000" stroke-width=".21" stroke-dasharray="15.2 1.3 1.3 1.3" stroke-dashoffset="8.8"/>
<path d="M113.6 51.7h17M113.6 60.2h17" fill="none" stroke="#000" stroke-width=".21" stroke-dasharray="15.2 1.3 1.3 1.3" stroke-dashoffset="8.6"/>
<path d="M101.4 71v-5.3" fill="none" stroke="#000" stroke-width=".21" stroke-dasharray="15.2 1.3 1.3 1.3" stroke-dashoffset="14.5"/>
<path d="M202.1 112.2v-20M148.2 131l-83.4-48.1" fill="none" stroke="#000" stroke-width=".21" stroke-dasharray="15.2 1.3 1.3 1.3" stroke-dashoffset="7.1"/>
<path d="M198.3 113.7l-88.9-51.3M162.3 134.5l-88.9-51.3M174.3 127.6l-88.9-51.3M186.3 120.6l-88.9-51.3" fill="none" stroke="#000" stroke-width=".21" stroke-dasharray="15.2 1.3 1.3 1.3" stroke-dashoffset="3.9"/>
<path d="M88.8 66.4l4 2.4M88.8 67.6l4 2.3M88.8 69.9l4 2.3M88.8 71l4 2.3M88.8 72.1l4 2.4M88.8 73.3l4 2.3" fill="none" stroke="#000" stroke-width=".21" stroke-dasharray="15.2 1.3 1.3 1.3" stroke-dashoffset="14.8"/>
<path d="M120.5 59.3l81.2 46.9M84.7 75.2l81.1 46.8M108.6 64.6l81.1 46.8M72.8 80.4l81.1 46.9" fill="none" stroke="#000" stroke-width=".21" stroke-dasharray="15.2 1.3 1.3 1.3" stroke-dashoffset="-1.1"/>
<path d="M95.2 69l83.7 48.4" fill="none" stroke="#000" stroke-width=".21" stroke-dasharray="15.2 1.3 1.3 1.3" stroke-dashoffset="6.9"/>
<path d="M105.8 78.6v.2l.2-.1-.2 .1a.26 .26 0 0 0 .4 .1 .26 .26 0 0 0 0-.4 .26 .26 0 0 0-.4 .1zM147.8 125.1a.28 .28 0 0 0 .1 .4 .28 .28 0 0 0 .4 0 .28 .28 0 0 0 0-.4l-.2 .2 .2-.2zM168.6 87.1v.2l.2-.1-.2 .1a.26 .26 0 0 0 .4 0 .26 .26 0 0 0 0-.3 .26 .26 0 0 0-.4 .1zM95.5 66a.28 .28 0 0 0 .1 .4 .28 .28 0 0 0 .4-.1l-.3-.1 .3 .1a.28 .28 0 0 0-.1-.4 .28 .28 0 0 0-.4 .1zM153.6 128.1l.2 .2-.2-.1a.28 .28 0 0 0 .3 .3 .28 .28 0 0 0 .2-.4 .28 .28 0 0 0-.5 0z" fill="#000"/>
<text font-size="5.5" fill="#f00" x="164" y="185.7">Mechanical Ass'y DIV.</text>
<g font-size="4.9">
<text x="232.3" y="185.2">BACKET WASHING</text>
<text x="281.3" y="201.3">NR</text>
</g>
<g font-size="4.2">
<text x="145.9" y="53.9">2</text>
<text x="79.6" y="56.5">5</text>
<text x="184.7" y="75.4">4</text>
<text x="200.2" y="83">1</text>
<text x="169.7" y="140.7">6</text>
<text x="124.7" y="146">3</text>
<text x="217.3" y="177.6">TITLE</text>
<text x="91.7" y="180.9">WASHING</text>
<text x="125.9" y="180.9">-</text>
<text x="113.4" y="187.4">-</text>
<text x="144.4" y="189.8">UNIT (mm.)</text>
<text x="192.8" y="189.8">SCALE :</text>
<text x="206.3" y="189.8">FREE</text>
<text x="113.3" y="195.7">-</text>
<text x="227.2" y="194.4">DWG.NO</text>
<text x="278" y="194.3">REV.</text>
<text x="138.6" y="198.6">Chairach</text>
<text x="160.8" y="198.6">Chairach</text>
<text x="186.6" y="198.4">Artit</text>
<text x="208.4" y="198.4">Artit</text>
<text x="226.4" y="198.4">SETUP BACKET WASHING</text>
<text x="149.2" y="204.3">25/02/2025</text>
</g>
<g font-size="3.9">
<text x="212.6" y="11.4">ITEM NO.</text>
<text x="247.6" y="11.4">PART NUMBER</text>
<text x="220.1" y="20">1</text>
<text x="231.1" y="20">TMA-80-0006B-XX Basket</text>
<text x="220.1" y="27.3">2</text>
<text x="231.1" y="27.3">TMA-80-0008-XX STEM WASHING</text>
<text x="220.1" y="34.5">3</text>
<text x="231.1" y="34.5">TMA-80-0015-XX HAND BACKET</text>
<text x="220.1" y="41.8">4</text>
<text x="231.1" y="41.8">TMA-80-0016A-xx Net Backet</text>
<text x="220.1" y="49">5</text>
<text x="231.1" y="49">TMA-80-0020-XX Lock Backet</text>
<text x="220.1" y="56.2">6</text>
<text x="231.1" y="56.2">TMA-80-0021 SCREWS M4X0.7</text>
<text x="115.4" y="176.8">Qty.</text>
<text x="172.6" y="181">MinebeaMitsumi Inc.</text>
</g>
<g font-size="3.5">
<text x="39.5" y="177.4">UNLESS SPECIFIED</text>
<text x="83.3" y="176.7">M/C.</text>
<text x="37" y="180.2">C0.2 Max OR R0.2 Max</text>
<text x="37.2" y="183.3">(NO DENT &amp; NO BURR )</text>
<text x="83.3" y="185.2">MATERIAL</text>
<text x="175.2" y="189.7">3RD ANGLE</text>
<text x="67.1" y="192.3">0.1</text>
<text x="67.1" y="195.4">0.2</text>
<text x="83.3" y="192.6">FINISH</text>
<text x="67.1" y="198.4">0.3</text>
<text x="67.1" y="201.3">0.5</text>
<text x="83.3" y="200.5">HEAT TREATMENT.</text>
<text x="139" y="203.7">DATE</text>
<text x="183.3" y="203.9">UP DATE</text>
<text x="233.9" y="203.8">SHEET:</text>
<text x="252.9" y="203.8">1 OF 1</text>
<text x="67.1" y="204.4">0.8</text>
</g>
<g font-size="3.2">
<text x="8.4" y="150.2" transform="rotate(-90 8.4 150.2)">NAME</text>
<text x="8.4" y="171" transform="rotate(-90 8.4 171)">DATE</text>
<text x="33.8" y="189.5">JISB0405 MACHINING WORKING</text>
<text x="39.4" y="186.6">GENERAL TOLERANCE</text>
<text x="8.4" y="193.4" transform="rotate(-90 8.4 193.4)">ECN.NO.</text>
<text x="35.9" y="192.7">LESS THAN 6</text>
<text x="38.1" y="195.3">6 ~ 30</text>
<text x="143.6" y="193.7">DETAILED</text>
<text x="165.4" y="193.7">DESIGNED</text>
<text x="188.2" y="193.7">CHECKED</text>
<text x="209.5" y="193.7">APPROVED</text>
<text x="35" y="201.3">120 ~ 400</text>
<text x="36.4" y="198.3">30 ~ 120</text>
<text x="8.7" y="204.1" transform="rotate(-90 8.7 204.1)">REV.</text>
<text x="34.9" y="204.5">400 ~ 1000</text>
</g>
<text font-size="2.5" fill="#f00" x="249.9" y="144.9">25/2/2568</text>
<g font-size="2.1">
<text x="75.4" y="176.6">0.8</text>
<text x="75.5" y="182">6.3</text>
<text x="77.2" y="187.1">25</text>
<text x="75.3" y="192">100</text>
<text x="76.4" y="202.2">Angle</text>
<text x="78.2" y="204.3">1</text>
</g>
</svg>
